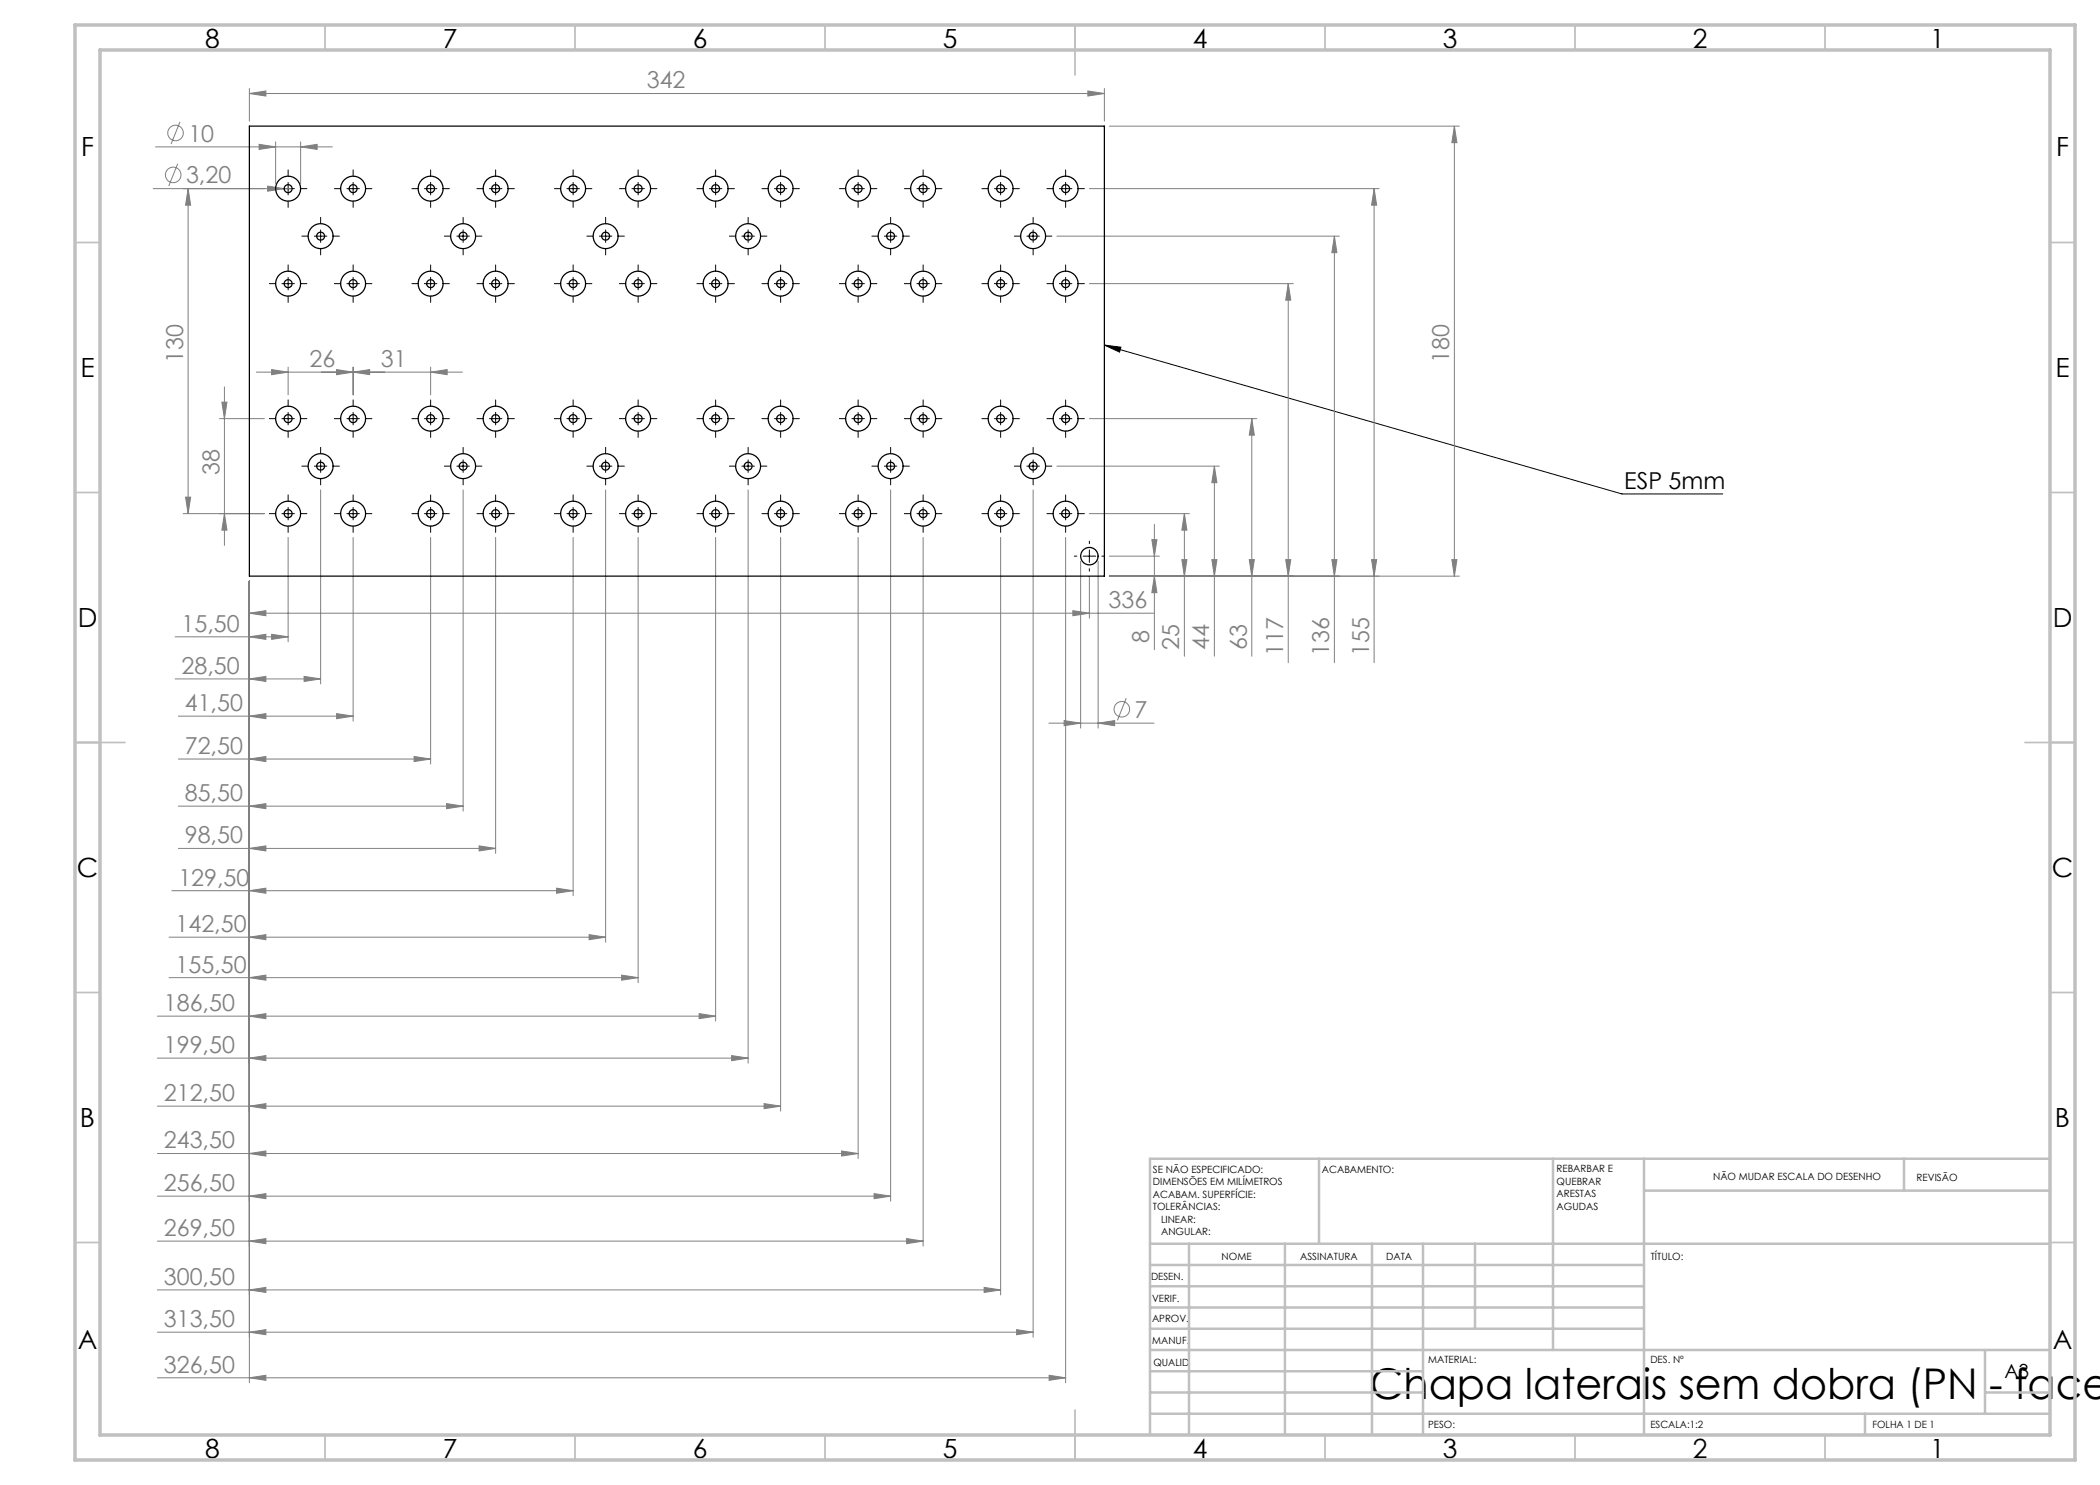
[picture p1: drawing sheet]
<svg xmlns="http://www.w3.org/2000/svg" width="420mm" height="297mm" viewBox="0 0 420 297" stroke-linecap="round" stroke-linejoin="round" font-family="sans-serif">
<g fill="none" stroke="#808080" stroke-width=".2">
<path d="M49.9 18.7l3.3-.5v1zM49.9 17.7v6.5M49.9 18.7h171M217.6 18.2l3.3 .5-3.3 .5zM220.9 17.7v6.5M30.6 37.7h27.8M31.1 29.4h35.4M35.5 32.8l-1.7 4.4M36 24.4l-1.8 4.4M37.6 37.7v65M37.6 37.7l.5 3.3h-1zM51.8 28.9l3.3 .5-3.3 .5z"/>
<path d="M53.5 37.2l3.3 .5-3.3 .5zM55.1 28.4v8.3M60.1 29.4l3.3-.5v1zM60.1 28.4v8.3M217.9 37.7h57.9M221.9 25.2h70M274.8 37.7v94.8M274.8 37.7l.5 3.3h-1zM290.9 25.2l.5 3.3h-1zM290.9 25.2v90M211.4 47.2h56.5M217.9 56.7h40.7"/>
<path d="M257.6 56.7l.6 3.3h-1.1zM257.6 56.7v75.8M266.9 47.2l.5 3.3h-1zM266.9 47.2v85.3M44.9 77.4v31.7M51.3 74.4h41.2M54.3 73.9l3.3 .5-3.3 .5zM57.6 73.4v5.6M67.3 73.9l3.3 .5-3.3 .5zM70.6 74.4l3.3-.5v1zM70.6 73.4v5.6M86.1 74.4l3.3-.5v1z"/>
<path d="M86.1 73.4v5.6M37.1 99.4h1l-.5 3.3zM43.9 83.7h9M44.4 80.4h1l-.5 3.3zM64.1 98v38.8M92.6 98v64.2M121.1 98v90.4M149.6 98v114.6M178.1 98v142.2M206.6 98v169.4M211.4 93.2h32.5M217.9 83.7h33.5"/>
<path d="M242.9 93.2v38M242.9 93.2l.5 3.3h-1zM250.4 83.7v47.5M250.4 83.7l.5 3.3h-1zM36.6 102.7h16.3M44.9 102.7l.5 3.3h-1zM49.9 116.2v160.4M57.6 107.5v20.9M70.6 107.5v36.7M86.1 107.5v45.3M99.1 107.5v63.2M114.6 107.5v71.6"/>
<path d="M127.6 107.5v89M143.1 107.5v96.7M156.1 107.5v114.7M171.6 107.5v124.2M184.6 107.5v141.7M200.1 107.5v151.5M213.1 107.5v169.1M216.1 112.2v33.4M217.9 115.2v8.4M217.9 102.7h20M219.6 112.2v33.4M221.9 115.2h70"/>
<path d="M221.9 111.2h10M230.4 107.9h1l-.5 3.3zM230.9 104.9v25.1M230.9 115.2l.5 3.3h-1zM236.4 111.9h1l-.5 3.3zM236.9 102.7v28.5M236.9 102.7l.5 3.3h-1zM242.4 111.9h1l-.5 3.3zM249.9 111.9h1l-.5 3.3zM257.1 111.9h1.1l-.6 3.3zM266.4 111.9h1l-.5 3.3zM274.3 111.9h1l-.5 3.3z"/>
<path d="M290.4 111.9h1l-.5 3.3zM35 127.4h22.6M35 135.8h29.1M49.9 127.4l3.3-.5v1zM49.9 135.8l3.3-.5v1zM49.9 122.6l3.3-.5v1zM49.9 122.6h180.9M54.3 126.9l3.3 .5-3.3 .5zM60.8 135.3l3.3 .5-3.3 .5zM214.6 122.1l3.3 .5-3.3 .5zM225.3 139.6l-1.8 4.5M35.7 143.2h34.9"/>
<path d="M35.7 151.8h50.4M49.9 143.2l3.3-.5v1zM49.9 151.8l3.3-.5v1zM67.3 142.7l3.3 .5-3.3 .5zM82.8 151.3l3.3 .5-3.3 .5zM209.8 144.6h21M212.8 144.1l3.3 .5-3.3 .5zM219.6 144.6l3.3-.5v1zM34.4 178.1h80.2M35.7 161.2h56.9M35.7 169.7h63.4M49.9 161.2l3.3-.5v1z"/>
<path d="M49.9 169.7l3.3-.5v1zM49.9 178.1l3.3-.5v1.1zM89.3 160.7l3.3 .5-3.3 .5zM95.8 169.2l3.3 .5-3.3 .5zM111.3 177.6l3.3 .5-3.3 .6zM33.8 187.4h87.3M33.8 195.5h93.8M49.9 187.4l3.3-.5v1zM49.9 195.5l3.3-.5v1zM117.8 186.9l3.3 .5-3.3 .5zM124.3 195l3.3 .5-3.3 .5zM31.5 203.2h111.6"/>
<path d="M31.5 211.6h118.1M49.9 203.2l3.3-.5v1zM49.9 211.6l3.3-.5v1zM139.8 202.7l3.3 .5-3.3 .5zM146.3 211.1l3.3 .5-3.3 .5zM31.5 221.2h124.6M31.5 230.7h140.1M31.5 239.2h146.6M49.9 221.2l3.3-.5v1zM49.9 230.7l3.3-.5v1zM49.9 239.2l3.3-.5v1zM152.8 220.7l3.3 .5-3.3 .5z"/>
<path d="M168.3 230.2l3.3 .5-3.3 .5zM174.8 238.7l3.3 .5-3.3 .5zM31.5 248.2h153.1M31.5 258h168.6M49.9 248.2l3.3-.5v1zM49.9 258l3.3-.5v1zM181.3 247.7l3.3 .5-3.3 .5zM196.8 257.5l3.3 .5-3.3 .5zM31.5 266.4h175.1M31.5 275.6h181.6M49.9 266.4l3.3-.5v1zM49.9 275.6l3.3-.5v1z"/>
<path d="M203.3 265.9l3.3 .5-3.3 .5zM209.8 275.1l3.3 .5-3.3 .5z"/>
<circle cx="34.6" cy="35" r="1.56"/>
<circle cx="35.1" cy="26.6" r="1.56"/>
<circle cx="224.4" cy="141.9" r="1.56"/>
</g>
<g fill="none" stroke="#000" stroke-width=".2">
<path d="M56.4 37.7h2.5M57.6 36.5v2.5M69.4 37.7h2.5M70.6 36.5v2.5M84.9 37.7h2.5M86.1 36.5v2.5M97.9 37.7h2.5M99.1 36.5v2.5M113.4 37.7h2.5M114.6 36.5v2.5M126.4 37.7h2.5M127.6 36.5v2.5"/>
<path d="M141.9 37.7h2.5M143.1 36.5v2.5M154.9 37.7h2.5M156.1 36.5v2.5M170.4 37.7h2.5M171.6 36.5v2.5M183.4 37.7h2.5M184.6 36.5v2.5M198.9 37.7h2.5M200.1 36.5v2.5M211.9 37.7h2.5M213.1 36.5v2.5"/>
<path d="M56.4 56.7h2.5M57.6 55.5v2.5M62.9 47.2h2.5M64.1 46v2.5M69.4 56.7h2.5M70.6 55.5v2.5M84.9 56.7h2.5M86.1 55.5v2.5M91.4 47.2h2.5M92.6 46v2.5M97.9 56.7h2.5M99.1 55.5v2.5"/>
<path d="M113.4 56.7h2.5M114.6 55.5v2.5M119.9 47.2h2.5M121.1 46v2.5M126.4 56.7h2.5M127.6 55.5v2.5M141.9 56.7h2.5M143.1 55.5v2.5M148.4 47.2h2.5M149.6 46v2.5M154.9 56.7h2.5M156.1 55.5v2.5"/>
<path d="M170.4 56.7h2.5M171.6 55.5v2.5M176.9 47.2h2.5M178.1 46v2.5M183.4 56.7h2.5M184.6 55.5v2.5M198.9 56.7h2.5M200.1 55.5v2.5M205.4 47.2h2.5M206.6 46v2.5M211.9 56.7h2.5M213.1 55.5v2.5"/>
<path d="M220.9 69l103.5 29.8h20.1M220.9 69l3.3 .4-.3 1zM56.4 83.7h2.5M57.6 82.5v2.5M62.9 93.2h2.5M64.1 92v2.5M69.4 83.7h2.5M70.6 82.5v2.5M84.9 83.7h2.5M86.1 82.5v2.5M91.4 93.2h2.5M92.6 92v2.5"/>
<path d="M97.9 83.7h2.5M99.1 82.5v2.5M113.4 83.7h2.5M114.6 82.5v2.5M119.9 93.2h2.5M121.1 92v2.5M126.4 83.7h2.5M127.6 82.5v2.5M141.9 83.7h2.5M143.1 82.5v2.5M148.4 93.2h2.5M149.6 92v2.5"/>
<path d="M154.9 83.7h2.5M156.1 82.5v2.5M170.4 83.7h2.5M171.6 82.5v2.5M176.9 93.2h2.5M178.1 92v2.5M183.4 83.7h2.5M184.6 82.5v2.5M198.9 83.7h2.5M200.1 82.5v2.5M205.4 93.2h2.5M206.6 92v2.5"/>
<path d="M211.9 83.7h2.5M213.1 82.5v2.5M56.4 102.7h2.5M57.6 101.5v2.5M69.4 102.7h2.5M70.6 101.5v2.5M84.9 102.7h2.5M86.1 101.5v2.5M97.9 102.7h2.5M99.1 101.5v2.5M113.4 102.7h2.5M114.6 101.5v2.5"/>
<path d="M126.4 102.7h2.5M127.6 101.5v2.5M141.9 102.7h2.5M143.1 101.5v2.5M154.9 102.7h2.5M156.1 101.5v2.5M170.4 102.7h2.5M171.6 101.5v2.5M183.4 102.7h2.5M184.6 101.5v2.5M198.9 102.7h2.5M200.1 101.5v2.5"/>
<path d="M211.9 102.7h2.5M213.1 101.5v2.5M216.6 111.2h2.5M217.9 110v2.5"/>
</g>
<g fill="none" stroke="#000" stroke-width=".2" stroke-dasharray="15.2 1.3 1.3 1.3">
<path d="M55.1 37.7h-1.2M57.6 35.2v-1.2M60.1 37.7h1.3M68.1 37.7h-1.2M70.6 35.2v-1.2M73.1 37.7h1.3M83.6 37.7h-1.2M86.1 35.2v-1.2M88.6 37.7h1.3M96.6 37.7h-1.2M99.1 35.2v-1.2M101.6 37.7h1.3"/>
<path d="M112.1 37.7h-1.2M114.6 35.2v-1.2M117.1 37.7h1.3M125.1 37.7h-1.2M127.6 35.2v-1.2M130.1 37.7h1.3M140.6 37.7h-1.2M143.1 35.2v-1.2M145.6 37.7h1.3M153.6 37.7h-1.2M156.1 35.2v-1.2M158.6 37.7h1.3"/>
<path d="M169.1 37.7h-1.2M171.6 35.2v-1.2M174.1 37.7h1.3M182.1 37.7h-1.2M184.6 35.2v-1.2M187.1 37.7h1.3M197.6 37.7h-1.2M200.1 35.2v-1.2M202.6 37.7h1.3M210.6 37.7h-1.2M213.1 35.2v-1.2M215.6 37.7h1.3"/>
<path d="M55.1 56.7h-1.2M57.6 40.2v1.3M57.6 54.2v-1.2M57.6 59.2v1.3M60.1 56.7h1.3M61.6 47.2h-1.2M64.1 44.7v-1.2M64.1 49.7v1.3M66.6 47.2h1.3M68.1 56.7h-1.2M70.6 54.2v-1.2M70.6 59.2v1.3"/>
<path d="M70.6 40.2v1.3M73.1 56.7h1.3M83.6 56.7h-1.2M86.1 40.2v1.3M86.1 54.2v-1.2M86.1 59.2v1.3M88.6 56.7h1.3M90.1 47.2h-1.2M92.6 44.7v-1.2M92.6 49.7v1.3M95.1 47.2h1.3M96.6 56.7h-1.2"/>
<path d="M99.1 54.2v-1.2M99.1 59.2v1.3M99.1 40.2v1.3M101.6 56.7h1.3M112.1 56.7h-1.2M114.6 40.2v1.3M114.6 54.2v-1.2M114.6 59.2v1.3M117.1 56.7h1.3M118.6 47.2h-1.2M121.1 44.7v-1.2M121.1 49.7v1.3"/>
<path d="M123.6 47.2h1.3M125.1 56.7h-1.2M127.6 54.2v-1.2M127.6 59.2v1.3M127.6 40.2v1.3M130.1 56.7h1.3M140.6 56.7h-1.2M143.1 40.2v1.3M143.1 54.2v-1.2M143.1 59.2v1.3M145.6 56.7h1.3M147.1 47.2h-1.2"/>
<path d="M149.6 44.7v-1.2M149.6 49.7v1.3M152.1 47.2h1.3M153.6 56.7h-1.2M156.1 54.2v-1.2M156.1 59.2v1.3M156.1 40.2v1.3M158.6 56.7h1.3M169.1 56.7h-1.2M171.6 40.2v1.3M171.6 54.2v-1.2M171.6 59.2v1.3"/>
<path d="M174.1 56.7h1.3M175.6 47.2h-1.2M178.1 44.7v-1.2M178.1 49.7v1.3M180.6 47.2h1.3M182.1 56.7h-1.2M184.6 54.2v-1.2M184.6 59.2v1.3M184.6 40.2v1.3M187.1 56.7h1.3M197.6 56.7h-1.2M200.1 40.2v1.3"/>
<path d="M200.1 54.2v-1.2M200.1 59.2v1.3M202.6 56.7h1.3M204.1 47.2h-1.2M206.6 44.7v-1.2M206.6 49.7v1.3M209.1 47.2h1.3M210.6 56.7h-1.2M213.1 54.2v-1.2M213.1 59.2v1.3M213.1 40.2v1.3M215.6 56.7h1.3"/>
<path d="M55.1 83.7h-1.2M57.6 81.2v-1.2M57.6 86.2v1.3M60.1 83.7h1.3M61.6 93.2h-1.2M64.1 90.7v-1.2M64.1 95.7v1.3M66.6 93.2h1.3M68.1 83.7h-1.2M70.6 81.2v-1.2M70.6 86.2v1.3M73.1 83.7h1.3"/>
<path d="M83.6 83.7h-1.2M86.1 81.2v-1.2M86.1 86.2v1.3M88.6 83.7h1.3M90.1 93.2h-1.2M92.6 90.7v-1.2M92.6 95.7v1.3M95.1 93.2h1.3M96.6 83.7h-1.2M99.1 81.2v-1.2M99.1 86.2v1.3M101.6 83.7h1.3"/>
<path d="M112.1 83.7h-1.2M114.6 81.2v-1.2M114.6 86.2v1.3M117.1 83.7h1.3M118.6 93.2h-1.2M121.1 90.7v-1.2M121.1 95.7v1.3M123.6 93.2h1.3M125.1 83.7h-1.2M127.6 81.2v-1.2M127.6 86.2v1.3M130.1 83.7h1.3"/>
<path d="M140.6 83.7h-1.2M143.1 81.2v-1.2M143.1 86.2v1.3M145.6 83.7h1.3M147.1 93.2h-1.2M149.6 90.7v-1.2M149.6 95.7v1.3M152.1 93.2h1.3M153.6 83.7h-1.2M156.1 81.2v-1.2M156.1 86.2v1.3M158.6 83.7h1.3"/>
<path d="M169.1 83.7h-1.2M171.6 81.2v-1.2M171.6 86.2v1.3M174.1 83.7h1.3M175.6 93.2h-1.2M178.1 90.7v-1.2M178.1 95.7v1.3M180.6 93.2h1.3M182.1 83.7h-1.2M184.6 81.2v-1.2M184.6 86.2v1.3M187.1 83.7h1.3"/>
<path d="M197.6 83.7h-1.2M200.1 81.2v-1.2M200.1 86.2v1.3M202.6 83.7h1.3M204.1 93.2h-1.2M206.6 90.7v-1.2M206.6 95.7v1.3M209.1 93.2h1.3M210.6 83.7h-1.2M213.1 81.2v-1.2M213.1 86.2v1.3M215.6 83.7h1.3"/>
<path d="M55.1 102.7h-1.2M57.6 100.2v-1.2M57.6 105.2v1.3M60.1 102.7h1.3M68.1 102.7h-1.2M70.6 100.2v-1.2M70.6 105.2v1.3M73.1 102.7h1.3M83.6 102.7h-1.2M86.1 100.2v-1.2M86.1 105.2v1.3M88.6 102.7h1.3"/>
<path d="M96.6 102.7h-1.2M99.1 100.2v-1.2M99.1 105.2v1.3M101.6 102.7h1.3M112.1 102.7h-1.2M114.6 100.2v-1.2M114.6 105.2v1.3M117.1 102.7h1.3M125.1 102.7h-1.2M127.6 100.2v-1.2M127.6 105.2v1.3M130.1 102.7h1.3"/>
<path d="M140.6 102.7h-1.2M143.1 100.2v-1.2M143.1 105.2v1.3M145.6 102.7h1.3M153.6 102.7h-1.2M156.1 100.2v-1.2M156.1 105.2v1.3M158.6 102.7h1.3M169.1 102.7h-1.2M171.6 100.2v-1.2M171.6 105.2v1.3M174.1 102.7h1.3"/>
<path d="M182.1 102.7h-1.2M184.6 100.2v-1.2M184.6 105.2v1.3M187.1 102.7h1.3M197.6 102.7h-1.2M200.1 100.2v-1.2M200.1 105.2v1.3M202.6 102.7h1.3M210.6 102.7h-1.2M213.1 100.2v-1.2M213.1 105.2v1.3M215.4 111.2h-.5"/>
<path d="M215.6 102.7h1.3M217.9 108.7v-.5M217.9 113.7v.5M220.4 111.2h.5"/>
</g>
<g fill="none" stroke="#c0c0c0" stroke-width=".35">
<path d="M65 5v5M115 5v5M165 5v5M215 5v10M265 5v5M315 5v5M365 5v5M15 48.5h5M410 48.5h5M15 98.5h5M410 98.5h5M15 148.5h10"/>
<path d="M405 148.5h10M15 198.5h5M410 198.5h5M15 248.5h5M410 248.5h5M65 287v5M115 287v5M165 287v5M215 282v10M265 287v5M315 287v5M365 287v5"/>
</g>
<g fill="none" stroke="#c0c0c0" stroke-width=".5">
<path d="M263.8 231.8v17M310.6 231.8v38.2M328.8 231.8v55.2M328.8 238.1h81.2M380.8 231.8v6.3M410 231.8h-180v55.2M230 248.8h180M230 257.3h98.8M230 253h98.8M237.8 248.8v38.2M257 248.8v38.2M274.4 248.8v38.2"/>
<path d="M284.6 248.8v38.2M295 248.8v17M230 265.8h98.8M230 261.5h98.8M230 278.5h54.6M230 274.3h54.6M230 270h180M397 278.5h13M397 270v12.8M230 282.8h180M373 282.8v4.2"/>
</g>
<path d="M15 5h400v287h-400zM20 10h390v277h-390z" fill="none" stroke="#c0c0c0" stroke-width=".7"/>
<path d="M220.9 69l3.3 .4-.3 1z" fill="#000"/>
<g fill="#808080">
<path d="M53.5 37.2l3.3 .5-3.3 .5z"/>
<path d="M67.3 142.7l3.3 .5-3.3 .5zM49.9 143.2l3.3-.5v1zM82.8 151.3l3.3 .5-3.3 .5zM49.9 151.8l3.3-.5v1zM89.3 160.7l3.3 .5-3.3 .5zM49.9 161.2l3.3-.5v1zM95.8 169.2l3.3 .5-3.3 .5zM49.9 169.7l3.3-.5v1zM111.3 177.6l3.3 .5-3.3 .6zM49.9 178.1l3.3-.5v1.1zM117.8 186.9l3.3 .5-3.3 .5zM49.9 187.4l3.3-.5v1zM124.3 195l3.3 .5-3.3 .5zM49.9 195.5l3.3-.5v1zM139.8 202.7l3.3 .5-3.3 .5zM49.9 203.2l3.3-.5v1zM146.3 211.1l3.3 .5-3.3 .5zM49.9 211.6l3.3-.5v1zM152.8 220.7l3.3 .5-3.3 .5zM49.9 221.2l3.3-.5v1zM168.3 230.2l3.3 .5-3.3 .5zM49.9 230.7l3.3-.5v1zM174.8 238.7l3.3 .5-3.3 .5zM49.9 239.2l3.3-.5v1zM181.3 247.7l3.3 .5-3.3 .5zM49.9 248.2l3.3-.5v1zM196.8 257.5l3.3 .5-3.3 .5zM49.9 258l3.3-.5v1zM203.3 265.9l3.3 .5-3.3 .5zM49.9 266.4l3.3-.5v1zM209.8 275.1l3.3 .5-3.3 .5zM49.9 275.6l3.3-.5v1z"/>
<path d="M49.9 18.7l3.3-.5v1zM217.6 18.2l3.3 .5-3.3 .5zM51.8 28.9l3.3 .5-3.3 .5zM60.1 29.4l3.3-.5v1zM49.9 127.4l3.3-.5v1zM54.3 126.9l3.3 .5-3.3 .5zM49.9 135.8l3.3-.5v1zM60.8 135.3l3.3 .5-3.3 .5zM67.3 73.9l3.3 .5-3.3 .5zM86.1 74.4l3.3-.5v1zM54.3 73.9l3.3 .5-3.3 .5zM70.6 74.4l3.3-.5v1zM49.9 122.6l3.3-.5v1zM214.6 122.1l3.3 .5-3.3 .5zM212.8 144.1l3.3 .5-3.3 .5zM219.6 144.6l3.3-.5v1z"/>
<path d="M290.4 111.9h1l-.5 3.3zM290.9 25.2l.5 3.3h-1z"/>
<path d="M236.9 102.7l.5 3.3h-1zM236.4 111.9h1l-.5 3.3zM242.9 93.2l.5 3.3h-1zM242.4 111.9h1l-.5 3.3zM250.4 83.7l.5 3.3h-1zM249.9 111.9h1l-.5 3.3zM257.6 56.7l.6 3.3h-1.1zM257.1 111.9h1.1l-.6 3.3zM266.9 47.2l.5 3.3h-1zM266.4 111.9h1l-.5 3.3zM274.8 37.7l.5 3.3h-1zM274.3 111.9h1l-.5 3.3zM44.4 80.4h1l-.5 3.3zM44.9 102.7l.5 3.3h-1zM37.6 37.7l.5 3.3h-1zM37.1 99.4h1l-.5 3.3zM230.4 107.9h1l-.5 3.3zM230.9 115.2l.5 3.3h-1z"/>
</g>
<g fill="none" stroke="#000" stroke-width=".25">
<path d="M49.9 25.2h171v90h-171z"/>
<circle cx="57.6" cy="37.7" r=".8"/>
<circle cx="57.6" cy="37.7" r="2.5"/>
<circle cx="70.6" cy="37.7" r="2.5"/>
<circle cx="70.6" cy="37.7" r=".8"/>
<circle cx="86.1" cy="37.7" r="2.5"/>
<circle cx="86.1" cy="37.7" r=".8"/>
<circle cx="99.1" cy="37.7" r="2.5"/>
<circle cx="99.1" cy="37.7" r=".8"/>
<circle cx="114.6" cy="37.7" r="2.5"/>
<circle cx="114.6" cy="37.7" r=".8"/>
<circle cx="127.6" cy="37.7" r=".8"/>
<circle cx="127.6" cy="37.7" r="2.5"/>
<circle cx="143.1" cy="37.7" r=".8"/>
<circle cx="143.1" cy="37.7" r="2.5"/>
<circle cx="156.1" cy="37.7" r="2.5"/>
<circle cx="156.1" cy="37.7" r=".8"/>
<circle cx="171.6" cy="37.7" r="2.5"/>
<circle cx="171.6" cy="37.7" r=".8"/>
<circle cx="184.6" cy="37.7" r=".8"/>
<circle cx="184.6" cy="37.7" r="2.5"/>
<circle cx="200.1" cy="37.7" r=".8"/>
<circle cx="200.1" cy="37.7" r="2.5"/>
<circle cx="213.1" cy="37.7" r="2.5"/>
<circle cx="213.1" cy="37.7" r=".8"/>
<circle cx="57.6" cy="56.7" r=".8"/>
<circle cx="57.6" cy="56.7" r="2.5"/>
<circle cx="64.1" cy="47.2" r=".8"/>
<circle cx="64.1" cy="47.2" r="2.5"/>
<circle cx="70.6" cy="56.7" r="2.5"/>
<circle cx="70.6" cy="56.7" r=".8"/>
<circle cx="86.1" cy="56.7" r="2.5"/>
<circle cx="86.1" cy="56.7" r=".8"/>
<circle cx="92.6" cy="47.2" r="2.5"/>
<circle cx="92.6" cy="47.2" r=".8"/>
<circle cx="99.1" cy="56.7" r="2.5"/>
<circle cx="99.1" cy="56.7" r=".8"/>
<circle cx="114.6" cy="56.7" r="2.5"/>
<circle cx="114.6" cy="56.7" r=".8"/>
<circle cx="121.1" cy="47.2" r=".8"/>
<circle cx="121.1" cy="47.2" r="2.5"/>
<circle cx="127.6" cy="56.7" r=".8"/>
<circle cx="127.6" cy="56.7" r="2.5"/>
<circle cx="143.1" cy="56.7" r=".8"/>
<circle cx="143.1" cy="56.7" r="2.5"/>
<circle cx="149.6" cy="47.2" r="2.5"/>
<circle cx="149.6" cy="47.2" r=".8"/>
<circle cx="156.1" cy="56.7" r="2.5"/>
<circle cx="156.1" cy="56.7" r=".8"/>
<circle cx="171.6" cy="56.7" r="2.5"/>
<circle cx="171.6" cy="56.7" r=".8"/>
<circle cx="178.1" cy="47.2" r="2.5"/>
<circle cx="178.1" cy="47.2" r=".8"/>
<circle cx="184.6" cy="56.7" r=".8"/>
<circle cx="184.6" cy="56.7" r="2.5"/>
<circle cx="200.1" cy="56.7" r=".8"/>
<circle cx="200.1" cy="56.7" r="2.5"/>
<circle cx="206.6" cy="47.2" r=".8"/>
<circle cx="206.6" cy="47.2" r="2.5"/>
<circle cx="213.1" cy="56.7" r="2.5"/>
<circle cx="213.1" cy="56.7" r=".8"/>
<circle cx="57.6" cy="83.7" r=".8"/>
<circle cx="57.6" cy="83.7" r="2.5"/>
<circle cx="64.1" cy="93.2" r=".8"/>
<circle cx="64.1" cy="93.2" r="2.5"/>
<circle cx="70.6" cy="83.7" r="2.5"/>
<circle cx="70.6" cy="83.7" r=".8"/>
<circle cx="86.1" cy="83.7" r="2.5"/>
<circle cx="86.1" cy="83.7" r=".8"/>
<circle cx="92.6" cy="93.2" r="2.5"/>
<circle cx="92.6" cy="93.2" r=".8"/>
<circle cx="99.1" cy="83.7" r="2.5"/>
<circle cx="99.1" cy="83.7" r=".8"/>
<circle cx="114.6" cy="83.7" r="2.5"/>
<circle cx="114.6" cy="83.7" r=".8"/>
<circle cx="121.1" cy="93.2" r=".8"/>
<circle cx="121.1" cy="93.2" r="2.5"/>
<circle cx="127.6" cy="83.7" r=".8"/>
<circle cx="127.6" cy="83.7" r="2.5"/>
<circle cx="143.1" cy="83.7" r=".8"/>
<circle cx="143.1" cy="83.7" r="2.5"/>
<circle cx="149.6" cy="93.2" r="2.5"/>
<circle cx="149.6" cy="93.2" r=".8"/>
<circle cx="156.1" cy="83.7" r="2.5"/>
<circle cx="156.1" cy="83.7" r=".8"/>
<circle cx="171.6" cy="83.7" r="2.5"/>
<circle cx="171.6" cy="83.7" r=".8"/>
<circle cx="178.1" cy="93.2" r="2.5"/>
<circle cx="178.1" cy="93.2" r=".8"/>
<circle cx="184.6" cy="83.7" r=".8"/>
<circle cx="184.6" cy="83.7" r="2.5"/>
<circle cx="200.1" cy="83.7" r=".8"/>
<circle cx="200.1" cy="83.7" r="2.5"/>
<circle cx="206.6" cy="93.2" r=".8"/>
<circle cx="206.6" cy="93.2" r="2.5"/>
<circle cx="213.1" cy="83.7" r="2.5"/>
<circle cx="213.1" cy="83.7" r=".8"/>
<circle cx="57.6" cy="102.7" r=".8"/>
<circle cx="57.6" cy="102.7" r="2.5"/>
<circle cx="70.6" cy="102.7" r="2.5"/>
<circle cx="70.6" cy="102.7" r=".8"/>
<circle cx="86.1" cy="102.7" r="2.5"/>
<circle cx="86.1" cy="102.7" r=".8"/>
<circle cx="99.1" cy="102.7" r="2.5"/>
<circle cx="99.1" cy="102.7" r=".8"/>
<circle cx="114.6" cy="102.7" r="2.5"/>
<circle cx="114.6" cy="102.7" r=".8"/>
<circle cx="127.6" cy="102.7" r=".8"/>
<circle cx="127.6" cy="102.7" r="2.5"/>
<circle cx="143.1" cy="102.7" r=".8"/>
<circle cx="143.1" cy="102.7" r="2.5"/>
<circle cx="156.1" cy="102.7" r="2.5"/>
<circle cx="156.1" cy="102.7" r=".8"/>
<circle cx="171.6" cy="102.7" r="2.5"/>
<circle cx="171.6" cy="102.7" r=".8"/>
<circle cx="184.6" cy="102.7" r=".8"/>
<circle cx="184.6" cy="102.7" r="2.5"/>
<circle cx="200.1" cy="102.7" r=".8"/>
<circle cx="200.1" cy="102.7" r="2.5"/>
<circle cx="213.1" cy="102.7" r="2.5"/>
<circle cx="213.1" cy="102.7" r=".8"/>
<circle cx="217.9" cy="111.2" r="1.75"/>
</g>
<text font-size="8.5" x="274" y="279.7">Chapa laterais sem dobra (PN - face</text>
<g font-size="5.3">
<text x="41" y="9.5">8</text>
<text x="88.5" y="9.5">7</text>
<text x="138.5" y="9.5">6</text>
<text x="188.5" y="9.5">5</text>
<text x="238.5" y="9.5">4</text>
<text x="288.5" y="9.5">3</text>
<text x="338.5" y="9.5">2</text>
<text x="386" y="9.5">1</text>
<text x="16.2" y="31.2">F</text>
<text x="411.2" y="31.2">F</text>
<text x="16.1" y="75.5">E</text>
<text x="411.1" y="75.5">E</text>
<text x="15.5" y="125.5">D</text>
<text x="410.5" y="125.5">D</text>
<text x="15.4" y="175.5">C</text>
<text x="410.4" y="175.5">C</text>
<text x="16" y="225.5">B</text>
<text x="411" y="225.5">B</text>
<text x="15.5" y="269.7">A</text>
<text x="410.5" y="269.7">A</text>
<text x="41" y="291.5">8</text>
<text x="88.5" y="291.5">7</text>
<text x="138.5" y="291.5">6</text>
<text x="188.5" y="291.5">5</text>
<text x="238.5" y="291.5">4</text>
<text x="288.5" y="291.5">3</text>
<text x="338.5" y="291.5">2</text>
<text x="386" y="291.5">1</text>
</g>
<g font-size="4.7" fill="#808080">
<text x="129.4" y="17.7">342</text>
<text x="37.7" y="28.3">10</text>
<text x="37.2" y="36.7">3,20</text>
<text x="36.6" y="72.6" transform="rotate(-90 36.6 72.6)">130</text>
<text x="61.9" y="73.4">26</text>
<text x="76.2" y="73.4">31</text>
<text x="289.9" y="72.6" transform="rotate(-90 289.9 72.6)">180</text>
<text x="43.9" y="95.1" transform="rotate(-90 43.9 95.1)">38</text>
<text x="221.7" y="121.6">336</text>
<text x="36.3" y="126.4">15,50</text>
<text x="229.9" y="128.7" transform="rotate(-90 229.9 128.7)">8</text>
<text x="235.9" y="130" transform="rotate(-90 235.9 130)">25</text>
<text x="241.9" y="130" transform="rotate(-90 241.9 130)">44</text>
<text x="249.3" y="130" transform="rotate(-90 249.3 130)">63</text>
<text x="256.6" y="131.2" transform="rotate(-90 256.6 131.2)">117</text>
<text x="265.9" y="131.2" transform="rotate(-90 265.9 131.2)">136</text>
<text x="273.8" y="131.2" transform="rotate(-90 273.8 131.2)">155</text>
<text x="36.3" y="134.8">28,50</text>
<text x="37" y="142.2">41,50</text>
<text x="226.9" y="143.6">7</text>
<text x="37" y="150.8">72,50</text>
<text x="37" y="160.2">85,50</text>
<text x="37" y="168.7">98,50</text>
<text x="35.7" y="177.1">129,50</text>
<text x="35.1" y="186.4">142,50</text>
<text x="35.1" y="194.5">155,50</text>
<text x="32.8" y="202.2">186,50</text>
<text x="32.8" y="210.6">199,50</text>
<text x="32.8" y="220.2">212,50</text>
<text x="32.8" y="229.7">243,50</text>
<text x="32.8" y="238.2">256,50</text>
<text x="32.8" y="247.2">269,50</text>
<text x="32.8" y="257">300,50</text>
<text x="32.8" y="265.4">313,50</text>
<text x="32.8" y="274.5">326,50</text>
</g>
<text font-size="4.7" x="324.8" y="97.7">ESP 5mm</text>
<text font-size="3.9" x="400.9" y="275.5">A3</text>
<g font-size="2">
<text x="230.6" y="234.6">SE NÃO ESPECIFICADO:</text>
<text x="230.6" y="237.1">DIMENSÕES EM MILÍMETROS</text>
<text x="230.6" y="239.6">ACABAM. SUPERFÍCIE:</text>
<text x="264.4" y="234.6">ACABAMENTO:</text>
<text x="311.3" y="234.5">REBARBAR E</text>
<text x="311.3" y="237">QUEBRAR</text>
<text x="311.3" y="239.5">ARESTAS</text>
<text x="342.6" y="236">NÃO MUDAR ESCALA DO DESENHO</text>
<text x="383.3" y="236.2">REVISÃO</text>
<text x="230.6" y="242.1">TOLERÂNCIAS:</text>
<text x="232.2" y="244.6">LINEAR:</text>
<text x="311.3" y="242">AGUDAS</text>
<text x="232.2" y="247.1">ANGULAR:</text>
<text x="244.3" y="252">NOME</text>
<text x="260" y="251.9">ASSINATURA</text>
<text x="277.2" y="251.9">DATA</text>
<text x="330.2" y="251.9">TÍTULO:</text>
<text x="230.2" y="256.1">DESEN.</text>
<text x="230.4" y="260.3">VERIF.</text>
<text x="230.4" y="264.4">APROV.</text>
<text x="230.5" y="268.8">MANUF.</text>
<text x="230.7" y="273.1">QUALID</text>
<text x="285.7" y="272.5">MATERIAL:</text>
<text x="330.1" y="272.5">DES. Nº</text>
<text x="285.6" y="285.5">PESO:</text>
<text x="330.1" y="285.6">ESCALA:1:2</text>
<text x="374.5" y="285.6">FOLHA 1 DE 1</text>
</g>
</svg>
